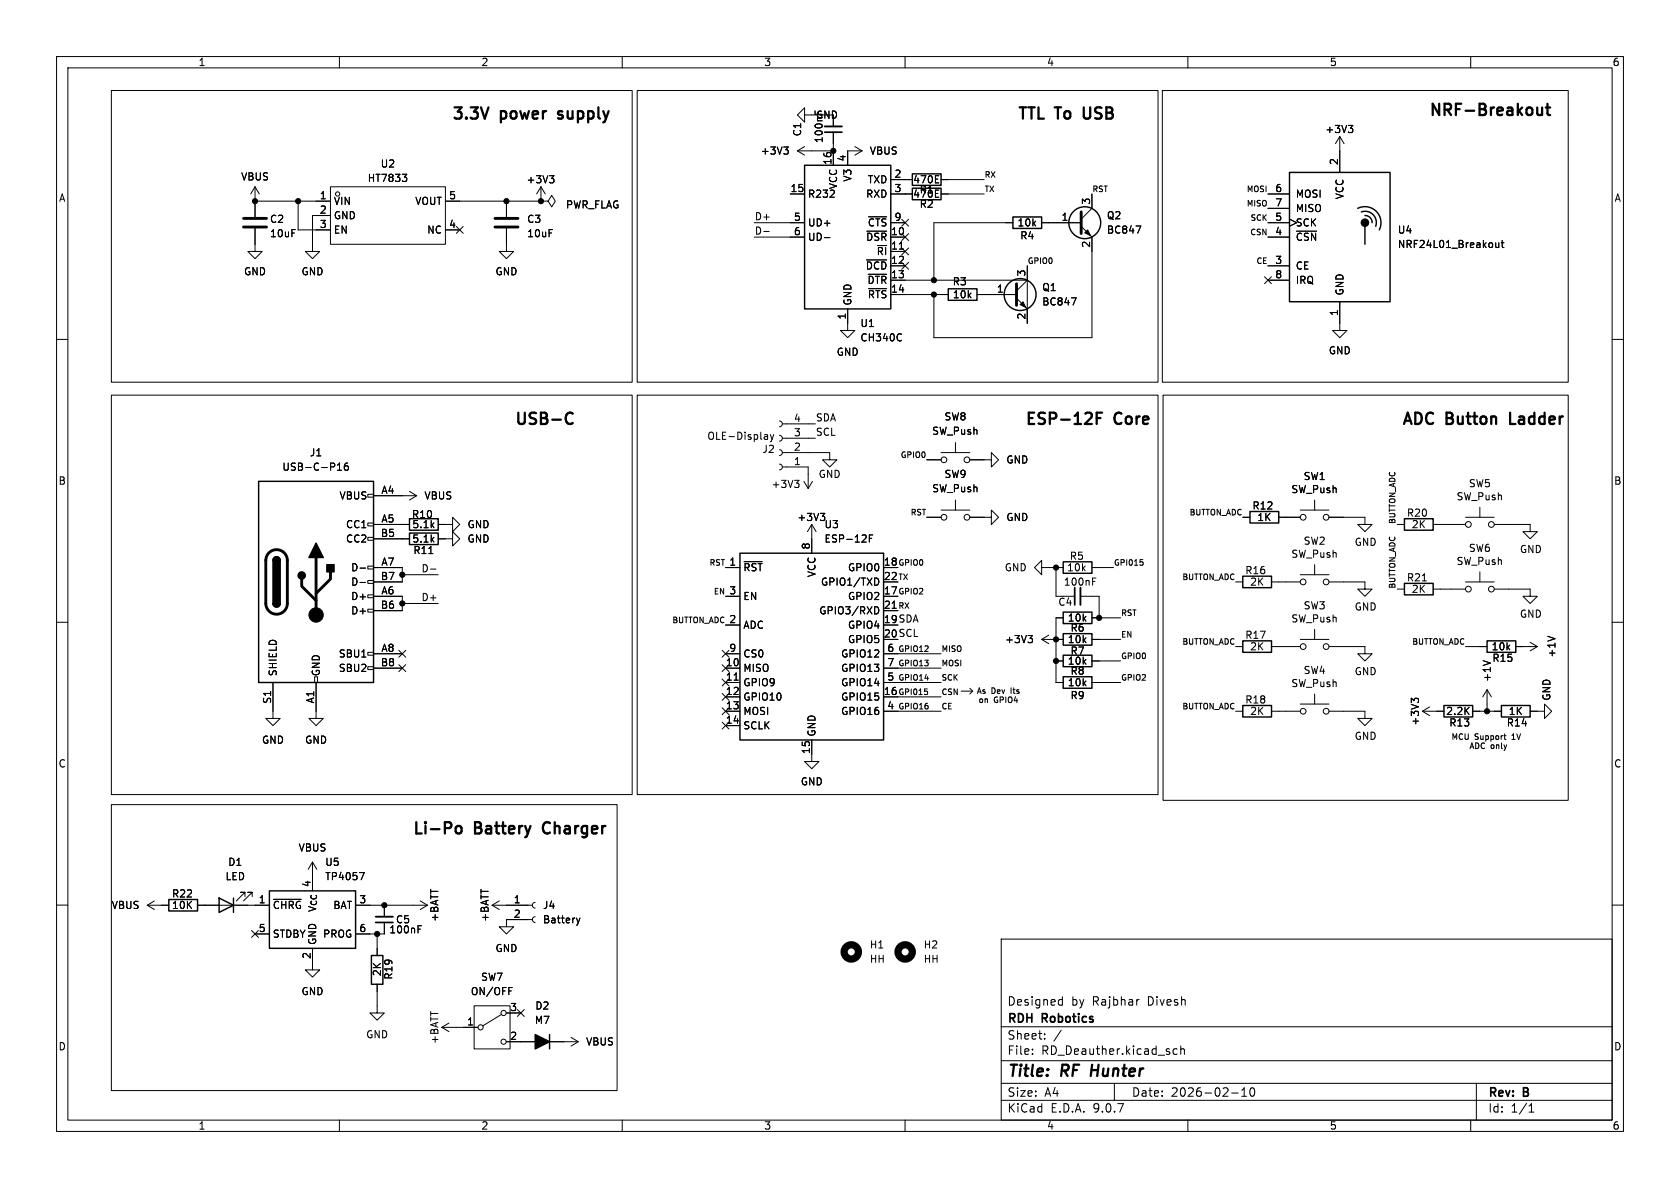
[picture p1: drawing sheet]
<svg xmlns="http://www.w3.org/2000/svg" width="297mm" height="210mm" viewBox="0 0 297 210" stroke-linecap="round" stroke-linejoin="round" font-family="sans-serif">
<g fill="none" stroke="#000" stroke-width=".18">
<path d="M10 10h277v190h-277zM12 12h273v186h-273zM19.7 16h92.1v51.6h-92.1zM60 10v2M110 10v2M112.6 16h92.1v51.6h-92.1zM160 10v2M205.5 16h71.7v51.6h-71.7zM210 10v2M260 10v2M45.1 35.6h13.3M45.1 33v5.4"/>
<path d="M45.1 33l-.8 1.3M45.1 33l.7 1.3M52.7 35.6v5h5.7M58.4 33h20.3v10.2h-20.3zM58.4 38.1h-3.2v6.4h1.3l-1.3 1.2-1.2-1.2h1.2M71.1 30.8h.8l-.4 .5M71.7 31.3l.2 .2v.3l-.2 .3M78.7 35.6h16.9M89.5 35.6v2.8M95.6 35.6h1.3l.6-1.1 .7 1.1-.7 1-.6-1M95.6 35.6h.1M95.6 33l-.7 1.3"/>
<path d="M95.6 33l.8 1.3M95.6 33v2.6M97.1 31.1h.8l-.4 .4M97.7 31.5l.2 .3v.3l-.2 .2M133.3 39.4h8.9M138.6 26h.7l-.4 .5M139.1 26.5l.2 .2v.3l-.2 .2M139.7 34.3h2.5M141 26.7h6.3M141 26.7l1.2 .7M142.2 20.3v-1.2l-1.2 1.2 1.2 1.3v-1.3h5.1v2.1M142.2 25.9l-1.2 .8"/>
<path d="M147.3 23.4v5.8M151.1 25.9l1.3 .8M152.4 26.7l-1.3 .7M152.4 26.7h-2.5v2.5M153.6 38.3h3.1M157.5 31.8h3.8M157.5 34.3h3.8M157.5 39.4h2.5M159.4 38.8l1.2 1.2M160.6 38.8l-1.2 1.2M165.4 32.3h.6M165.4 31.1h.6"/>
<path d="M165.4 34.9h.6M165.4 33.6h.6M166.4 31.8h7.6M166.4 34.3h7.6M179.1 39.4h-14v10.1M184.1 39.4h7M193 34.3v2.5l-1.9 1.9M200.8 39.9h.9l-.6 1.3M224.2 34.3h3.8M224.2 39.4h3.8M224.2 36.8h3.8M228 38.7l1.2 .7-1.2 .6"/>
<path d="M236.9 24.1l-.8 1.3M236.9 24.1l.7 1.3M236.9 24.1v6.4M238.4 22.2h.8l-.5 .5M238.9 22.7l.3 .2v.3l-.3 .2M45.1 40.4v4.1h1.3l-1.3 1.2-1.3-1.2h1.3M78.7 40.6h2.6M80.7 40l1.2 1.2M81.9 40l-1.2 1.2M89.5 40.4v4.1h1.3l-1.3 1.2-1.2-1.2h1.2M133.3 41.9h8.9M135 40.9h1"/>
<path d="M145.8 42h.9M149.9 54.6v3.8h1.2l-1.2 1.3-1.3-1.3h1.3M153.2 45.9h3.5M153.2 40.9h3.5M153.5 48.5h3.2M153.6 51h3.1M157.5 49.5h24.1l-1.9 1.9M157.5 52.1h10.1M157.5 41.9h2.5M157.5 44.5h2.5M157.5 47h2.5M159 44h.7"/>
<path d="M159.3 59.1h.1M159.4 43.8l1.2 1.3M159.4 41.3l1.2 1.2M159.4 46.4l1.2 1.2M160.6 43.8l-1.2 1.3M160.6 41.3l-1.2 1.2M160.6 46.4l-1.2 1.2M172.7 52.1h7M179.7 52.7l1.9 1.9M181.6 47v10.2M189.4 52.6h.8l-.5 1.3M191.1 40l1.9 1.9v17.8h-27.9v-7.6"/>
<path d="M223.5 48.9l1.3 1.2M224.2 41.9h3.8M224.2 47h3.8M224.2 49.5h3.8M224.8 48.9l-1.3 1.2M229.2 40.9h3.6M236.9 53.3v5.1h1.2l-1.2 1.3-1.3-1.3h1.3M264.4 42.9l.1 .8 .3 .1 .2-.2M265 42.9v.9M265.4 42.9h.5M265.6 42.5v1.1l.3 .2M10 60h2"/>
<path d="M19.7 69.9h92.1v70.6h-92.1zM112.6 69.9h92.1v70.6h-92.1zM135.3 76.8l.3 .1 .1 .8M135.7 77.6l-.4 .1M135.7 77.1l-.4 .1M136.2 76.8l.3 .9M136.5 77.7l-.3 .4M136.8 76.8l-.3 .9M137.8 79.5l.4 .2 .1 .3-.1 .4-.4 .1M137.8 77l.4 .1 .1 .4-.1 .3-.4 .2M137.8 74.4l.4 .2 .1 .3-.1 .4-.4 .1M138.3 77.5h5.8"/>
<path d="M138.3 74.9h5.8M159.4 60.1l-.1 .1M168.9 78.2v1.8M205.6 69.9h71.6v71.6h-71.6zM285 60h2M59.7 82.2l.3-.3v1.2M59.7 83.1h.7M61.5 81.9h-.4a.86 .86 0 0 0 0 1.2l.4-.1 .1-.4-.2-.3h-.3l-.2 .3M65 87.4h1v.5h-1zM65 92.5h1v.5h-1zM65 95h1v.5h-1zM66 87.6h7.7"/>
<path d="M66 92.7h6.4M66 95.3h6.4M72.4 86.9l1.3 .7M73.7 87.6l-1.3 .8M75.8 97.9h.7M77.5 92.7h2.5v-1.3l1.3 1.3-1.3 1.3v-1.3M77.5 95.3h2.5v-1.3l1.3 1.3-1.3 1.2v-1.2M131.5 99.3h3.2M137.8 82l.4 .2 .1 .4-.1 .3-.4 .2M138.3 80h8.4v1.3h1.3l-1.3 1.3-1.3-1.3h1.3M138.3 82.6h4.6v3.8M140.5 84.9h.8l-.5 .5"/>
<path d="M141 85.4l.3 .2v.3l-.3 .3M142.1 85.1l.8 1.3M143.5 92.7l-.8 1.3M143.5 92.7l.8 1.3M143.5 92.7v5.1M143.6 85.1l-.7 1.3M145 90.7h.8l-.4 .5M145.6 91.2l.2 .3v.3M153.7 95.2h.4M154.3 94.6h-.6v1.2M163.8 91.4h2.6M163.8 81.3h2.6"/>
<path d="M166.4 80h5M166.4 90.2h5M168.9 88.4v1.8M171.4 91.4h3.9v-1.2l1.2 1.2-1.2 1.3v-1.3M171.4 81.3h3.9v-1.3l1.2 1.3-1.2 1.3v-1.3M201.6 98.9h.4M202 99.4l.1 .1-.1 .4M219.7 91.4h1.3M226.1 91.4h3.8M229.9 90.2h5M232.4 88.4v1.8M232.4 99.8v1.8"/>
<path d="M234.9 91.4h6.4v1.3h1.3l-1.3 1.3-1.3-1.3h1.3M247 92.7h1.3M253.4 92.7h5.7M259.1 91.4h5.1M261.6 89.7v1.7M264.2 92.7h6.3v1.3h1.3l-1.3 1.3-1.3-1.3h1.3M10 110h2M55.6 119.6h.5v1.1h-.5zM63.7 100.4h.9M63.7 103h.9M65 100.1h1v.5h-1zM65 102.6h1v.5h-1z"/>
<path d="M65 105.2h1v.5h-1zM65 107.7h1v.5h-1zM65 115.3h1v.5h-1zM65 117.9h1v.5h-1zM66 100.3h5.1v2.6h-5.1M66 105.4h5.1v2.6h-5.1M66 115.6h5.1M66 118.1h5.1M70.5 117.5l1.2 1.2M70.5 115l1.2 1.2M71.1 101.6h6.4M71.1 106.7h6.4"/>
<path d="M71.7 117.5l-1.2 1.2M71.7 115l-1.2 1.2M76.1 100.6h1M127.7 117.5l1.2 1.2M127.7 115l1.2 1.2M128.3 100.3h2.5M128.3 105.4h2.5M128.3 115.6h2.5M128.3 118.1h2.5M128.3 110.5h2.5M128.9 117.5l-1.2 1.2M128.9 115l-1.2 1.2"/>
<path d="M154.6 107.3a.64 .64 0 0 1 .8 .6 .64 .64 0 0 1-.8 .6M154.9 102.2a.68 .68 0 0 1 .5 .6 .68 .68 0 0 1-.5 .6M156.2 100.3h2.5M156.2 102.9h2.5M156.2 105.4h2.5M156.2 108h2.5M156.2 115.6h10.2M156.2 118.1h10.2M157.7 107.5h.7M181.7 112.3h.8l-.4 .5M182.3 112.8l.2 .3v.3l-.2 .2M184.1 100.3v-1.2l-1.2 1.2 1.2 1.3v-1.3h3.9"/>
<path d="M184.1 113h3.9M184.1 113l1.3 .8M185.4 112.3l-1.3 .7M186.7 116.8h1.3M186.7 100.3v5.1M188 105.4h2M188 109.2h-1.3v11.5h1.3M191 105.4h3.3v3.8M193 100.3h3.8M193 113h5.1M193 116.8h5.1M193 109.2h5.1"/>
<path d="M193.2 102.8h.4M193.2 102.2h.6M218.4 102.9h1.3M218.4 114.3h1.3M224.8 102.9h5.1M224.8 114.3h5.1M229.9 101.6h5M229.9 113h5M232.4 111.3v1.7M234.9 102.9h6.4v1.2h1.3l-1.3 1.3-1.3-1.3h1.3M234.9 114.3h6.4v1.3h1.3l-1.3 1.2-1.3-1.2h1.3M247 104.1h1.3"/>
<path d="M251.4 102.7h.8M253.4 104.1h5.7M259.1 102.9h5.1M259.1 114.3h3.8M261.6 101.1v1.8M262.2 116.8l1.3 .4M264.2 104.1h6.3v1.3h1.3l-1.3 1.3-1.3-1.3h1.3M268 114.3h3.8M270.5 113.5l1.3 .8M271.8 114.3l-1.3 .8M273.6 112.5l1.3 .4M285 110h2"/>
<path d="M48.3 120.7v6.3h1.2l-1.2 1.3-1.3-1.3h1.3M55.9 120.7v6.3h1.2l-1.2 1.3-1.3-1.3h1.3M127.7 125.1l1.2 1.2M127.7 127.7l1.2 1.2M127.7 122.6l1.2 1.2M127.7 120l1.2 1.3M128.3 125.7h2.5M128.3 120.7h2.5M128.3 123.2h2.5M128.3 128.3h2.5M128.9 125.1l-1.2 1.2M128.9 127.7l-1.2 1.2"/>
<path d="M128.9 122.6l-1.2 1.2M128.9 120l-1.2 1.3M129.8 120.2h.7M143.5 130.8v3.8h1.3l-1.3 1.3-1.3-1.3h1.3M156.2 125.7h10.2M156.2 120.7h10.2M156.2 123.2h10.2M163.5 121.8h.4M163.9 122.2l.1 .2-.1 .3M169.9 122.2h2.1M171.4 121.7l.6 .5M172 122.2l-.6 .5"/>
<path d="M193 120.7h5.1M218.4 125.7h1.3M224.8 125.7h5.1M229.9 124.5h5M232.4 122.7v1.8M234.9 125.7h6.4v1.3h1.3l-1.3 1.3-1.3-1.3h1.3M250 123.9l-.5-.5v.8M250 123.7l.2-.3h.3l.3 .3M251.5 125.7h3.8M251.5 125.7l1.2 .8M252.7 125l-1.2 .7M260.3 125.7h5.1"/>
<path d="M262.9 121.9l-.8 1.3M262.9 121.9l.8 1.3M262.9 121.9v3.8M265.9 130.1h.3M266 130.6l.2 .1M270.5 125.7h2.5v-1.2l1.3 1.2-1.3 1.3v-1.3M19.7 142.2h89.4v50.6h-89.4zM27.3 159.3l-1.3 .7M43.3 158.5v-.8h-.8h.8l-1.5 1.6M44.6 158.5v-.8h-.8h.8l-1.5 1.6M48.4 159h4.8M55.2 152.4v2.5"/>
<path d="M55.2 152.4l-.7 1.3M55.2 152.4l.8 1.3M63.5 154.2h.9l-.6 1.3M74.3 159.3l1.3 .7M88.3 159.3l-1.3 .7M94.6 159.5l-.3 .2-.2 .3 .2 .4 .3 .1M10 160h2M26 160h3.8M26 160l1.3 .8M34.9 160h12.7M44.5 164.5l1.2 1.2M45.1 165.1h2.5"/>
<path d="M45.7 164.5l-1.2 1.2M55.2 167.6v3.9h1.3l-1.3 1.2-1.2-1.2h1.2M62.9 160h12.7M66.7 174v5.1h1.2l-1.2 1.2-1.3-1.2h1.3M66.7 165.1v3.8M67.9 163.1v2h-5M67.9 160v2.1M73.9 164.3h.4M73.9 163.6h.6M75.6 160l-1.3 .8M83.8 177.8h6.4v7.6h-6.4zM87 160h7.1"/>
<path d="M87 160l1.3 .8M88.6 179.3l-3.3 2.1M89.5 179.1h2.6M90 174.6h.6M91.5 178.5l1.2 1.2M92.7 178.5l-1.2 1.2M94.1 162.6h-4.6v1.2h1.3l-1.3 1.3-1.2-1.3h1.2M94.6 162.1l-.3 .1-.2 .4 .2 .3 .3 .2M101.9 162.3l.3 .8M102.2 163.1l-.2 .4M102.5 162.3l-.3 .8M177 166h108v32h-108z"/>
<path d="M187.4 176.7l.4 .1M187.8 176.2v1.5M187.8 177.6l-.4 .1M201.4 176.7l-.3 .1M285 160h2M60 198v2M78.1 181.6l1.3 .8M78.1 181.6h6.4M79.4 180.8l-1.3 .8M89.5 184.2h12.7M101 183.4l1.2 .8M102.2 184.2l-1.2 .7"/>
<path d="M110 198v2M160 198v2M177 194.5h108M177 191.5h108M177 187.5h108M177 181.5h108M182.5 186.3v.1M182.5 185.5v.1M184.7 183.6v.1M184.7 182.8v.1M187.6 182.1l-1.3 2M197 191.5v3"/>
<path d="M208.1 185.5l-.4-.1-.3 .3v.4l.1 .2h.6M208.7 185.5l.3-.1 .3 .1 .1 .9M208.7 184.9v1.5M210 198v2M217.7 193.2h1.2M219.5 193.8h.9M219.5 192.7l.5-.4v1.5M221.1 192.4l.2-.1a.81 .81 0 0 1 .6 .6 .81 .81 0 0 1-.3 .8l-.1 .1a.81 .81 0 0 1-.4-1.4zM260 198v2M261 191.5v6.5M270.3 196.6h.9M270.3 195.5l.4-.4v1.5"/>
<circle cx="59.7" cy="34.3" r=".38"/>
<circle cx="166.9" cy="81.3" r=".51"/>
<circle cx="166.9" cy="91.4" r=".51"/>
<circle cx="170.9" cy="81.3" r=".51"/>
<circle cx="170.9" cy="91.4" r=".51"/>
<circle cx="230.4" cy="91.4" r=".51"/>
<circle cx="234.4" cy="91.4" r=".51"/>
<circle cx="259.6" cy="92.7" r=".51"/>
<circle cx="263.7" cy="92.7" r=".51"/>
<circle cx="230.4" cy="114.3" r=".51"/>
<circle cx="230.4" cy="102.9" r=".51"/>
<circle cx="234.4" cy="114.3" r=".51"/>
<circle cx="234.4" cy="102.9" r=".51"/>
<circle cx="259.6" cy="104.1" r=".51"/>
<circle cx="263.7" cy="104.1" r=".51"/>
<circle cx="230.4" cy="125.7" r=".51"/>
<circle cx="234.4" cy="125.7" r=".51"/>
<circle cx="89" cy="179.1" r=".46"/>
<circle cx="85" cy="181.6" r=".46"/>
<circle cx="89" cy="184.2" r=".46"/>
</g>
<path d="M86.4 19l-.7 2M272.6 19v1.3M273.3 19h.7M273.6 18.3v1.8l.1 .1 .3 .1M272.6 20.1a.54 .54 0 0 1-.7 .1M100.4 73a.7 .7 0 0 1 .9 .1M101.3 74.8a.7 .7 0 0 1-.9 .1M193.9 73.9h.6M194.8 72.9h-.9v2M80.6 146.4a.54 .54 0 0 1 .5-.4 .54 .54 0 0 1 .5 .4v.6a.54 .54 0 0 1-.5 .4 .54 .54 0 0 1-.5-.4M193.1 188.2l-.3 2" fill="none" stroke="#000" stroke-width=".4"/>
<g fill="none" stroke="#000" stroke-width=".25">
<path d="M142.2 29.2h15.3v25.4h-15.3zM161.3 30.7h5.1v2.1h-5.1zM161.3 33.3h5.1v2h-5.1zM179.1 38.4h5v2h-5zM228 30.5h17.7v22.8h-17.7zM240 36.8a2.84 2.84 0 0 1 3.3 .6 2.84 2.84 0 0 1 .5 3.2M240.7 37.5a1.99 1.99 0 0 1 2 .4 1.99 1.99 0 0 1 .5 2.1M241.3 38.1a1.23 1.23 0 0 1 1.3 1.3M167.6 51.1h5.1v2h-5.1zM241.3 40v3.2M45.7 85.1h20.3v35.6h-20.3zM48.3 99.1a.64 .64 0 0 1 .6-.7 .64 .64 0 0 1 .6 .7"/>
<path d="M72.4 91.7h5.1v2h-5.1zM72.4 94.2h5.1v2.1h-5.1zM130.8 97.8h25.4v33h-25.4zM188 99.3h5v2h-5zM221 90.4h5.1v2.1h-5.1zM248.3 91.7h5.1v2h-5.1zM48.3 106.7a.64 .64 0 0 0 .6 .6 .64 .64 0 0 0 .6-.6M188 115.8h5v2.1h-5zM188 108.2h5v2h-5zM188 112h5v2h-5zM188 119.6h5v2.1h-5zM219.7 113.3h5.1v2h-5.1z"/>
<path d="M219.7 101.9h5.1v2h-5.1zM248.3 103.1h5.1v2.1h-5.1zM262.9 113.3h5.1v2h-5.1zM219.7 124.7h5.1v2h-5.1zM255.3 124.7h5v2h-5zM265.4 124.7h5.1v2h-5.1zM29.8 159h5.1v2h-5.1zM38.7 158.8l2.6 1.2-2.6 1.3zM41.3 158.8v2.5M47.6 157.5h15.3v10.1h-15.3zM65.7 168.9h2v5.1h-2zM97.2 182.9v2.5"/>
<circle cx="191.8" cy="39.4" r="2.82"/>
<circle cx="180.3" cy="52.1" r="2.82"/>
</g>
<path d="M43.1 38.6h4M87.5 38.6h4.1M191.1 37.5v3.8M43.1 40.1h4M87.5 40.1h4.1M179.7 50.2v3.8M47.5 97.7a1.9 1.9 0 0 1 2.1-.4 1.9 1.9 0 0 1 1.2 1.8v7.6a1.91 1.91 0 0 1-1.9 1.9 1.91 1.91 0 0 1-1.9-1.9v-7.8l.2-.6zM55.9 98.6v10.1M53.3 102.4v1.2l2.6 2.6M58.4 101.1v1.3l-2.5 2.5" fill="none" stroke="#000" stroke-width=".51"/>
<g fill="#000" stroke="#000" stroke-width=".18">
<path d="M180.3 53.8l.5-.5 .6 1.1zM191.8 41.1l.5-.5 .5 1.1z"/>
<circle cx="45.1" cy="35.6" r=".46"/>
<circle cx="52.7" cy="35.6" r=".46"/>
<circle cx="89.5" cy="35.6" r=".46"/>
<circle cx="95.6" cy="35.6" r=".46"/>
<circle cx="147.3" cy="26.7" r=".46"/>
<circle cx="165.1" cy="49.5" r=".46"/>
<circle cx="165.1" cy="52.1" r=".46"/>
<circle cx="55.9" cy="108.7" r="1.27"/>
<circle cx="71.1" cy="106.7" r=".46"/>
<circle cx="71.1" cy="101.6" r=".46"/>
<circle cx="186.7" cy="113" r=".46"/>
<circle cx="186.7" cy="100.3" r=".46"/>
<circle cx="186.7" cy="116.8" r=".46"/>
<circle cx="194.3" cy="109.2" r=".46"/>
<circle cx="262.9" cy="125.7" r=".46"/>
<circle cx="66.7" cy="165.1" r=".46"/>
<circle cx="67.9" cy="160" r=".46"/>
</g>
<g fill="#000" stroke="#000" stroke-width=".25">
<path d="M48.4 98.6a.64 .64 0 0 1 .7-.1 .64 .64 0 0 1 .4 .6h-1.2zM55.9 96l1.2 2.6h-2.5zM48.3 99.1h1.2v7.6h-1.2zM48.3 106.7h1.2a.64 .64 0 0 1-.6 .6 .64 .64 0 0 1-.6-.6zM57.8 99.8h1.3v1.3h-1.3zM94.6 182.9l2.6 1.3-2.6 1.2z"/>
<circle cx="241.3" cy="39.4" r=".63"/>
<circle cx="53.3" cy="101.7" r=".63"/>
</g>
<path d="M145.8 23.4h3M190 103.9v3M66.4 163.1h3.1" fill="none" stroke="#000" stroke-width=".3"/>
<path d="M145.8 22.4h3M191 103.9v3M66.4 162.1h3.1" fill="none" stroke="#000" stroke-width=".33"/>
<g fill="none" stroke="#000" stroke-width="1.3">
<circle cx="150.5" cy="168.3" r="1.27"/>
<circle cx="160" cy="168.3" r="1.27"/>
</g>
<g font-size="2.8">
<text x="79.7" y="21.7">3.3V</text>
<text x="88.5" y="21.7">power</text>
<text x="99.5" y="21.7">supply</text>
<text x="179.7" y="21.7">TTL To</text>
<text x="192.3" y="21.7">USB</text>
<text x="252.4" y="21">NRF-Breakout</text>
<text x="90.8" y="75.6">USB-C</text>
<text x="181" y="75.6">ESP-12F</text>
<text x="197" y="75.6">Core</text>
<text x="247.6" y="75.6">ADC</text>
<text x="255.7" y="75.6">Button</text>
<text x="267.7" y="75.6">Ladder</text>
<text x="72.7" y="148">Li-Po</text>
<text x="83.9" y="148">Battery</text>
<text x="96.8" y="148">Charger</text>
<text x="178" y="190.9">Title:</text>
<text x="187.7" y="190.9">RF</text>
<text x="193.7" y="190.9">Hunter</text>
</g>
<g font-size="2.1">
<text x="178" y="178">Designed</text>
<text x="189.4" y="178">by</text>
<text x="193.2" y="178">Rajbhar</text>
<text x="203" y="178">Divesh</text>
<text x="178" y="184">Sheet:</text>
<text x="178" y="181.2">RDH</text>
<text x="184.3" y="181.2">Robotics</text>
<text x="178" y="186.7">File:</text>
<text x="184.1" y="186.7">RD_Deauther.kicad_sch</text>
<text x="178" y="196.9">KiCad</text>
<text x="178" y="194.1">Size:</text>
<text x="184.7" y="194.1">A4</text>
<text x="185.7" y="196.9">E.D.A.</text>
<text x="193.3" y="196.9">9.0.7</text>
<text x="200" y="194.1">Date:</text>
<text x="207" y="194.1">2026-02-10</text>
<text x="263" y="194.3">Rev:</text>
<text x="263" y="196.9">Id:</text>
<text x="267.1" y="196.9">1/1</text>
<text x="269.4" y="194.3">B</text>
</g>
<g font-size="1.8">
<text x="35" y="11.9">1</text>
<text x="85" y="11.9">2</text>
<text x="135" y="11.9">3</text>
<text x="185" y="11.9">4</text>
<text x="235" y="11.9">5</text>
<text x="285" y="11.9">6</text>
<text x="144.2" y="21.2">GND</text>
<text x="234.2" y="23.7">+3V3</text>
<text x="67.2" y="29.8">U2</text>
<text x="134.4" y="27.5">+3V3</text>
<text x="141.8" y="24.2" transform="rotate(-90 141.8 24.2)">C1</text>
<text x="145.6" y="25.4" transform="rotate(-90 145.6 25.4)">100nF</text>
<text x="147.1" y="29.3" transform="rotate(-90 147.1 29.3)">16</text>
<text x="149.6" y="28.6" transform="rotate(-90 149.6 28.6)">4</text>
<text x="153.7" y="27.5">VBUS</text>
<text x="236.6" y="29.3" transform="rotate(-90 236.6 29.3)">2</text>
<text x="10.3" y="35.9">A</text>
<text x="42.5" y="32.1">VBUS</text>
<text x="56.4" y="35.3">1</text>
<text x="64.9" y="32.4">HT7833</text>
<text x="79.3" y="35.3">5</text>
<text x="93" y="32.6">+3V3</text>
<text x="139.7" y="34">15</text>
<text x="142.7" y="35.2">R232</text>
<text x="148.2" y="33.5" transform="rotate(-90 148.2 33.5)">VCC</text>
<text x="150.7" y="32.2" transform="rotate(-90 150.7 32.2)">V3</text>
<text x="153" y="35.2">RXD</text>
<text x="153.3" y="32.6">TXD</text>
<text x="158" y="31.5">2</text>
<text x="158" y="34">3</text>
<text x="161.3" y="32.6">470E</text>
<text x="161.3" y="35.2">470E</text>
<text x="162.5" y="34.4">R1</text>
<text x="225.4" y="34">6</text>
<text x="229" y="35.2">MOSI</text>
<text x="237.7" y="35.3" transform="rotate(-90 237.7 35.3)">VCC</text>
<text x="285.3" y="35.9">A</text>
<text x="47.6" y="39.6">C2</text>
<text x="56.4" y="37.8">2</text>
<text x="56.4" y="40.4">3</text>
<text x="58.9" y="36.4">VIN</text>
<text x="58.9" y="39">GND</text>
<text x="58.9" y="41.5">EN</text>
<text x="73.3" y="36.4">VOUT</text>
<text x="75.4" y="41.5">NC</text>
<text x="79.3" y="40.4">4</text>
<text x="93.1" y="39.6">C3</text>
<text x="100" y="37.1">PWR_FLAG</text>
<text x="133.3" y="39">D+</text>
<text x="133.3" y="41.6">D-</text>
<text x="140.3" y="39.1">5</text>
<text x="140.3" y="41.7">6</text>
<text x="142.7" y="40.2">UD+</text>
<text x="153.3" y="40.2">~{CTS}</text>
<text x="157.4" y="41.7">10</text>
<text x="158" y="39.1">9</text>
<text x="162.5" y="36.9">R2</text>
<text x="179.8" y="40.2">10k</text>
<text x="187.6" y="39.1">1</text>
<text x="192.8" y="36.3" transform="rotate(-90 192.8 36.3)">3</text>
<text x="195.6" y="41.5">BC847</text>
<text x="195.6" y="39">Q2</text>
<text x="225.4" y="36.6">7</text>
<text x="225.4" y="39.1">5</text>
<text x="225.4" y="41.7">4</text>
<text x="229" y="37.7">MISO</text>
<text x="229" y="40.2">SCK</text>
<text x="247" y="41.5">U4</text>
<text x="47.6" y="42.1">10uF</text>
<text x="93.1" y="42.1">10uF</text>
<text x="142.7" y="42.8">UD-</text>
<text x="153" y="47.9">~{DCD}</text>
<text x="153" y="42.8">~{DSR}</text>
<text x="154.9" y="45.3">~{RI}</text>
<text x="157.4" y="44.2">11</text>
<text x="157.4" y="46.7">12</text>
<text x="180.3" y="42.5">R4</text>
<text x="192.8" y="43.9" transform="rotate(-90 192.8 43.9)">2</text>
<text x="225.4" y="46.7">3</text>
<text x="229" y="42.8">~{CSN}</text>
<text x="229" y="47.9">CE</text>
<text x="247" y="44">NRF24L01_Breakout</text>
<text x="43" y="48.9">GND</text>
<text x="53.2" y="48.9">GND</text>
<text x="87.5" y="48.9">GND</text>
<text x="153.3" y="50.4">~{DTR}</text>
<text x="153.3" y="52.9">~{RTS}</text>
<text x="157.4" y="49.3">13</text>
<text x="157.4" y="51.8">14</text>
<text x="168.3" y="50.6">R3</text>
<text x="168.4" y="52.9">10k</text>
<text x="176.1" y="51.8">1</text>
<text x="181.4" y="49" transform="rotate(-90 181.4 49)">3</text>
<text x="184.2" y="51.7">Q1</text>
<text x="225.4" y="49.3">8</text>
<text x="229" y="50.4">IRQ</text>
<text x="237.7" y="52.3" transform="rotate(-90 237.7 52.3)">GND</text>
<text x="149.6" y="56.6" transform="rotate(-90 149.6 56.6)">1</text>
<text x="150.7" y="54.1" transform="rotate(-90 150.7 54.1)">GND</text>
<text x="152" y="58">U1</text>
<text x="181.4" y="56.6" transform="rotate(-90 181.4 56.6)">2</text>
<text x="184.2" y="54.2">BC847</text>
<text x="236.6" y="56" transform="rotate(-90 236.6 56)">1</text>
<text x="147.8" y="63.1">GND</text>
<text x="152" y="60.6">CH340C</text>
<text x="234.8" y="62.8">GND</text>
<text x="125" y="78">OLE-Display</text>
<text x="140.3" y="77.2">3</text>
<text x="140.3" y="74.7">4</text>
<text x="144.1" y="74.6">SDA</text>
<text x="144.1" y="77.1">SCL</text>
<text x="164.7" y="77.1">SW_Push</text>
<text x="166.9" y="74.5">SW8</text>
<text x="49.8" y="83.4">USB-C-P16</text>
<text x="54.7" y="80.9">J1</text>
<text x="134.7" y="80.3">J2</text>
<text x="140.3" y="82.3">1</text>
<text x="140.3" y="79.8">2</text>
<text x="177.8" y="82.1">GND</text>
<text x="10.3" y="85.9">B</text>
<text x="59.9" y="88.5">VBUS</text>
<text x="67.3" y="87.4">A4</text>
<text x="74.9" y="88.5">VBUS</text>
<text x="136.3" y="86.5">+3V3</text>
<text x="144.6" y="84.7">GND</text>
<text x="164.7" y="87.2">SW_Push</text>
<text x="166.9" y="84.7">SW9</text>
<text x="228.2" y="87.4">SW_Push</text>
<text x="230.4" y="85.1">SW1</text>
<text x="257.4" y="88.6">SW_Push</text>
<text x="259.6" y="86.3">SW5</text>
<text x="285.3" y="85.9">B</text>
<text x="61.1" y="93.6">CC1</text>
<text x="67.2" y="95">B5</text>
<text x="67.3" y="92.5">A5</text>
<text x="72.7" y="91.8">R10</text>
<text x="72.8" y="93.6">5.1k</text>
<text x="82.6" y="93.6">GND</text>
<text x="140.9" y="92.3">+3V3</text>
<text x="145.7" y="93.6">U3</text>
<text x="177.8" y="92.3">GND</text>
<text x="221.3" y="90.3">R12</text>
<text x="222.2" y="92.3">1K</text>
<text x="248.6" y="91.5">R20</text>
<text x="249.5" y="93.6">2K</text>
<text x="61.1" y="96.1">CC2</text>
<text x="62" y="101.2">D-</text>
<text x="67.3" y="100.1">A7</text>
<text x="72.8" y="96.1">5.1k</text>
<text x="73" y="98.1">R11</text>
<text x="74.4" y="101.3">D-</text>
<text x="82.6" y="96.1">GND</text>
<text x="128.8" y="100.1">1</text>
<text x="131.3" y="101.2">~{RST}</text>
<text x="143.3" y="97.2" transform="rotate(-90 143.3 97.2)">8</text>
<text x="145.7" y="96.1">ESP-12F</text>
<text x="149.8" y="101.2">GPIO0</text>
<text x="156.2" y="100.1">18</text>
<text x="177.5" y="101.2">GND</text>
<text x="188.5" y="101.2">10k</text>
<text x="189" y="99.2">R5</text>
<text x="220" y="101.7">R16</text>
<text x="228.2" y="98.8">SW_Push</text>
<text x="230.4" y="96.5">SW2</text>
<text x="239.4" y="96.7">GND</text>
<text x="257.4" y="100.1">SW_Push</text>
<text x="259.6" y="97.8">SW6</text>
<text x="268.6" y="98">GND</text>
<text x="62" y="103.7">D-</text>
<text x="62" y="106.3">D+</text>
<text x="67.2" y="102.6">B7</text>
<text x="67.2" y="107.7">B6</text>
<text x="67.3" y="105.2">A6</text>
<text x="74.4" y="106.3">D+</text>
<text x="128.8" y="105.2">3</text>
<text x="131.3" y="106.3">EN</text>
<text x="144.4" y="102.1" transform="rotate(-90 144.4 102.1)">VCC</text>
<text x="145" y="103.7">GPIO1/TXD</text>
<text x="149.8" y="106.3">GPIO2</text>
<text x="156.2" y="102.6">22</text>
<text x="156.2" y="105.2">17</text>
<text x="156.2" y="107.7">21</text>
<text x="187" y="107.3">C4</text>
<text x="188" y="103.7">100nF</text>
<text x="220.9" y="103.7">2K</text>
<text x="230.4" y="107.9">SW3</text>
<text x="248.6" y="103">R21</text>
<text x="249.5" y="105">2K</text>
<text x="62" y="108.8">D+</text>
<text x="128.8" y="110.2">2</text>
<text x="131.3" y="111.4">ADC</text>
<text x="144.7" y="108.8">GPIO3/RXD</text>
<text x="149.8" y="111.4">GPIO4</text>
<text x="149.8" y="113.9">GPIO5</text>
<text x="156.2" y="110.2">19 SDA</text>
<text x="156.2" y="112.8">20 SCL</text>
<text x="156.2" y="110.2">19</text>
<text x="156.2" y="112.8">20</text>
<text x="177.6" y="113.9">+3V3</text>
<text x="188.7" y="110.1">10k</text>
<text x="188.7" y="113.9">10k</text>
<text x="189.2" y="111.9">R6</text>
<text x="220" y="113.1">R17</text>
<text x="228.2" y="110.2">SW_Push</text>
<text x="239.4" y="108.1">GND</text>
<text x="268.6" y="109.4">GND</text>
<text x="49.1" y="119.6" transform="rotate(-90 49.1 119.6)">SHIELD</text>
<text x="56.7" y="119.6" transform="rotate(-90 56.7 119.6)">GND</text>
<text x="59.8" y="116.4">SBU1</text>
<text x="59.8" y="119">SBU2</text>
<text x="67.2" y="117.9">B8</text>
<text x="67.3" y="115.3">A8</text>
<text x="128.2" y="117.9">10</text>
<text x="128.8" y="115.3">9</text>
<text x="131.3" y="116.4">CS0</text>
<text x="131.3" y="119">MISO</text>
<text x="148.6" y="116.4">GPIO12</text>
<text x="148.6" y="119">GPIO13</text>
<text x="156.8" y="115.3">6</text>
<text x="156.8" y="117.9">7</text>
<text x="188.7" y="117.7">10k</text>
<text x="189.2" y="119.5">R8</text>
<text x="189.2" y="115.9">R7</text>
<text x="220.9" y="115.2">2K</text>
<text x="230.4" y="119.4">SW4</text>
<text x="239.4" y="119.6">GND</text>
<text x="263.6" y="115.2">10k</text>
<text x="263.7" y="117.2">R15</text>
<text x="275.2" y="116.3" transform="rotate(-90 275.2 116.3)">+1V</text>
<text x="48" y="124.5" transform="rotate(-90 48 124.5)">S1</text>
<text x="55.6" y="124.4" transform="rotate(-90 55.6 124.4)">A1</text>
<text x="128.2" y="120.4">11</text>
<text x="128.2" y="122.9">12</text>
<text x="128.2" y="125.5">13</text>
<text x="131.3" y="121.5">GPIO9</text>
<text x="131.3" y="124.1">GPIO10</text>
<text x="148.6" y="121.5">GPIO14</text>
<text x="148.6" y="124.1">GPIO15</text>
<text x="156.2" y="122.9">16</text>
<text x="156.8" y="120.4">5</text>
<text x="156.8" y="125.5">4</text>
<text x="188.7" y="121.5">10k</text>
<text x="189.2" y="123.8">R9</text>
<text x="220" y="124.6">R18</text>
<text x="228.2" y="121.7">SW_Push</text>
<text x="263.8" y="120.6" transform="rotate(-90 263.8 120.6)">+1V</text>
<text x="274.3" y="124" transform="rotate(-90 274.3 124)">GND</text>
<text x="46.2" y="131.7">GND</text>
<text x="53.8" y="131.7">GND</text>
<text x="128.2" y="128">14</text>
<text x="131.3" y="126.6">MOSI</text>
<text x="131.3" y="129.1">SCLK</text>
<text x="144.4" y="130.3" transform="rotate(-90 144.4 130.3)">GND</text>
<text x="148.6" y="126.6">GPIO16</text>
<text x="220.9" y="126.6">2K</text>
<text x="239.4" y="131">GND</text>
<text x="251.1" y="128.4" transform="rotate(-90 251.1 128.4)">+3V3</text>
<text x="255.6" y="126.6">2.2K</text>
<text x="256.1" y="128.6">R13</text>
<text x="266.3" y="128.6">R14</text>
<text x="266.6" y="126.6">1K</text>
<text x="10.3" y="135.9">C</text>
<text x="143.3" y="133.4" transform="rotate(-90 143.3 133.4)">15</text>
<text x="285.3" y="135.9">C</text>
<text x="141.5" y="139">GND</text>
<text x="39.8" y="155.8">LED</text>
<text x="40.3" y="153.3">D1</text>
<text x="52.7" y="150.7">VBUS</text>
<text x="57.4" y="153.3">U5</text>
<text x="57.4" y="155.8">TP4057</text>
<text x="19.7" y="160.9">VBUS</text>
<text x="30.3" y="158.9">R22</text>
<text x="30.3" y="160.9">10K</text>
<text x="45.6" y="159.8">1</text>
<text x="48.1" y="160.9">~{CHRG}</text>
<text x="55" y="156.9" transform="rotate(-90 55 156.9)">4</text>
<text x="56.1" y="161.4" transform="rotate(-90 56.1 161.4)">V_{CC}</text>
<text x="58.8" y="160.9">BAT</text>
<text x="63.4" y="159.8">3</text>
<text x="90.7" y="159.8">1</text>
<text x="95.9" y="160.9">J4</text>
<text x="45.6" y="164.8">5</text>
<text x="48.1" y="166">STDBY</text>
<text x="56.1" y="167.1" transform="rotate(-90 56.1 167.1)">GND</text>
<text x="57" y="166">PROG</text>
<text x="63.4" y="164.8">6</text>
<text x="68.7" y="165.2">100nF</text>
<text x="69.9" y="163.4">C5</text>
<text x="77.7" y="163.1" transform="rotate(-90 77.7 163.1)">+BATT</text>
<text x="86.6" y="163.1" transform="rotate(-90 86.6 163.1)">+BATT</text>
<text x="90.7" y="162.3">2</text>
<text x="95.9" y="163.4">Battery</text>
<text x="153.7" y="167.9">H1</text>
<text x="163.2" y="167.9">H2</text>
<text x="55" y="169.6" transform="rotate(-90 55 169.6)">2</text>
<text x="67.5" y="172.7" transform="rotate(-90 67.5 172.7)">2K</text>
<text x="69.6" y="173.3" transform="rotate(-90 69.6 173.3)">R19</text>
<text x="85" y="173.6">SW7</text>
<text x="87.5" y="168.5">GND</text>
<text x="153.7" y="170.4">HH</text>
<text x="163.2" y="170.4">HH</text>
<text x="53.2" y="176.1">GND</text>
<text x="83.1" y="176.1">ON/OFF</text>
<text x="90.1" y="178.8">3</text>
<text x="94.5" y="178.7">D2</text>
<text x="10.3" y="185.9">D</text>
<text x="64.6" y="183.7">GND</text>
<text x="77.7" y="184.6" transform="rotate(-90 77.7 184.6)">+BATT</text>
<text x="82.5" y="181.4">1</text>
<text x="90.1" y="183.9">2</text>
<text x="94.5" y="181.2">M7</text>
<text x="103.5" y="185">VBUS</text>
<text x="285.3" y="185.9">D</text>
<text x="35" y="199.9">1</text>
<text x="85" y="199.9">2</text>
<text x="135" y="199.9">3</text>
<text x="185" y="199.9">4</text>
<text x="235" y="199.9">5</text>
<text x="285" y="199.9">6</text>
</g>
<g font-size="1.4">
<text x="174" y="31.5">RX</text>
<text x="174" y="34">TX</text>
<text x="193" y="34">RST</text>
<text x="220.3" y="34">MOSI</text>
<text x="220.3" y="36.6">MISO</text>
<text x="220.9" y="41.6">CSN</text>
<text x="220.9" y="39.1">SCK</text>
<text x="181.6" y="46.7">GPIO0</text>
<text x="222" y="46.7">CE</text>
<text x="159.1" y="81">GPIO0</text>
<text x="160.9" y="91.2">RST</text>
<text x="210.2" y="91.2">BUTTON_ADC</text>
<text x="246.7" y="92.7" transform="rotate(-90 246.7 92.7)">BUTTON_ADC</text>
<text x="125.3" y="100.1">RST</text>
<text x="158.7" y="100.1">GPIO0</text>
<text x="196.8" y="100.1">GPI015</text>
<text x="126.1" y="105.1">EN</text>
<text x="158.7" y="102.6">TX</text>
<text x="158.7" y="107.7">RX</text>
<text x="158.7" y="105.1">GPIO2</text>
<text x="208.9" y="102.6">BUTTON_ADC</text>
<text x="246.7" y="104.1" transform="rotate(-90 246.7 104.1)">BUTTON_ADC</text>
<text x="118.7" y="110.2">BUTTON_ADC</text>
<text x="198.1" y="108.9">RST</text>
<text x="198.1" y="112.8">EN</text>
<text x="158.7" y="115.3">GPIO12</text>
<text x="158.7" y="117.8">GPIO13</text>
<text x="166.4" y="115.3">MISO</text>
<text x="166.4" y="117.8">MOSI</text>
<text x="198.1" y="116.6">GPIO0</text>
<text x="208.9" y="114">BUTTON_ADC</text>
<text x="249.5" y="114">BUTTON_ADC</text>
<text x="158.7" y="122.9">GPI015</text>
<text x="158.7" y="120.4">GPIO14</text>
<text x="158.7" y="125.5">GPIO16</text>
<text x="166.4" y="122.9">CSN</text>
<text x="166.4" y="125.5">CE</text>
<text x="166.4" y="120.4">SCK</text>
<text x="172.6" y="122.9">As</text>
<text x="172.9" y="124.5">on</text>
<text x="175.3" y="122.9">Dev</text>
<text x="175.7" y="124.5">GPIO4</text>
<text x="178.9" y="122.9">Its</text>
<text x="198.1" y="120.4">GPIO2</text>
<text x="208.9" y="125.5">BUTTON_ADC</text>
<text x="256.5" y="131">MCU</text>
<text x="260.7" y="131">Support</text>
<text x="267.5" y="131">1V</text>
<text x="259.7" y="132.6">ADC only</text>
</g>
</svg>
